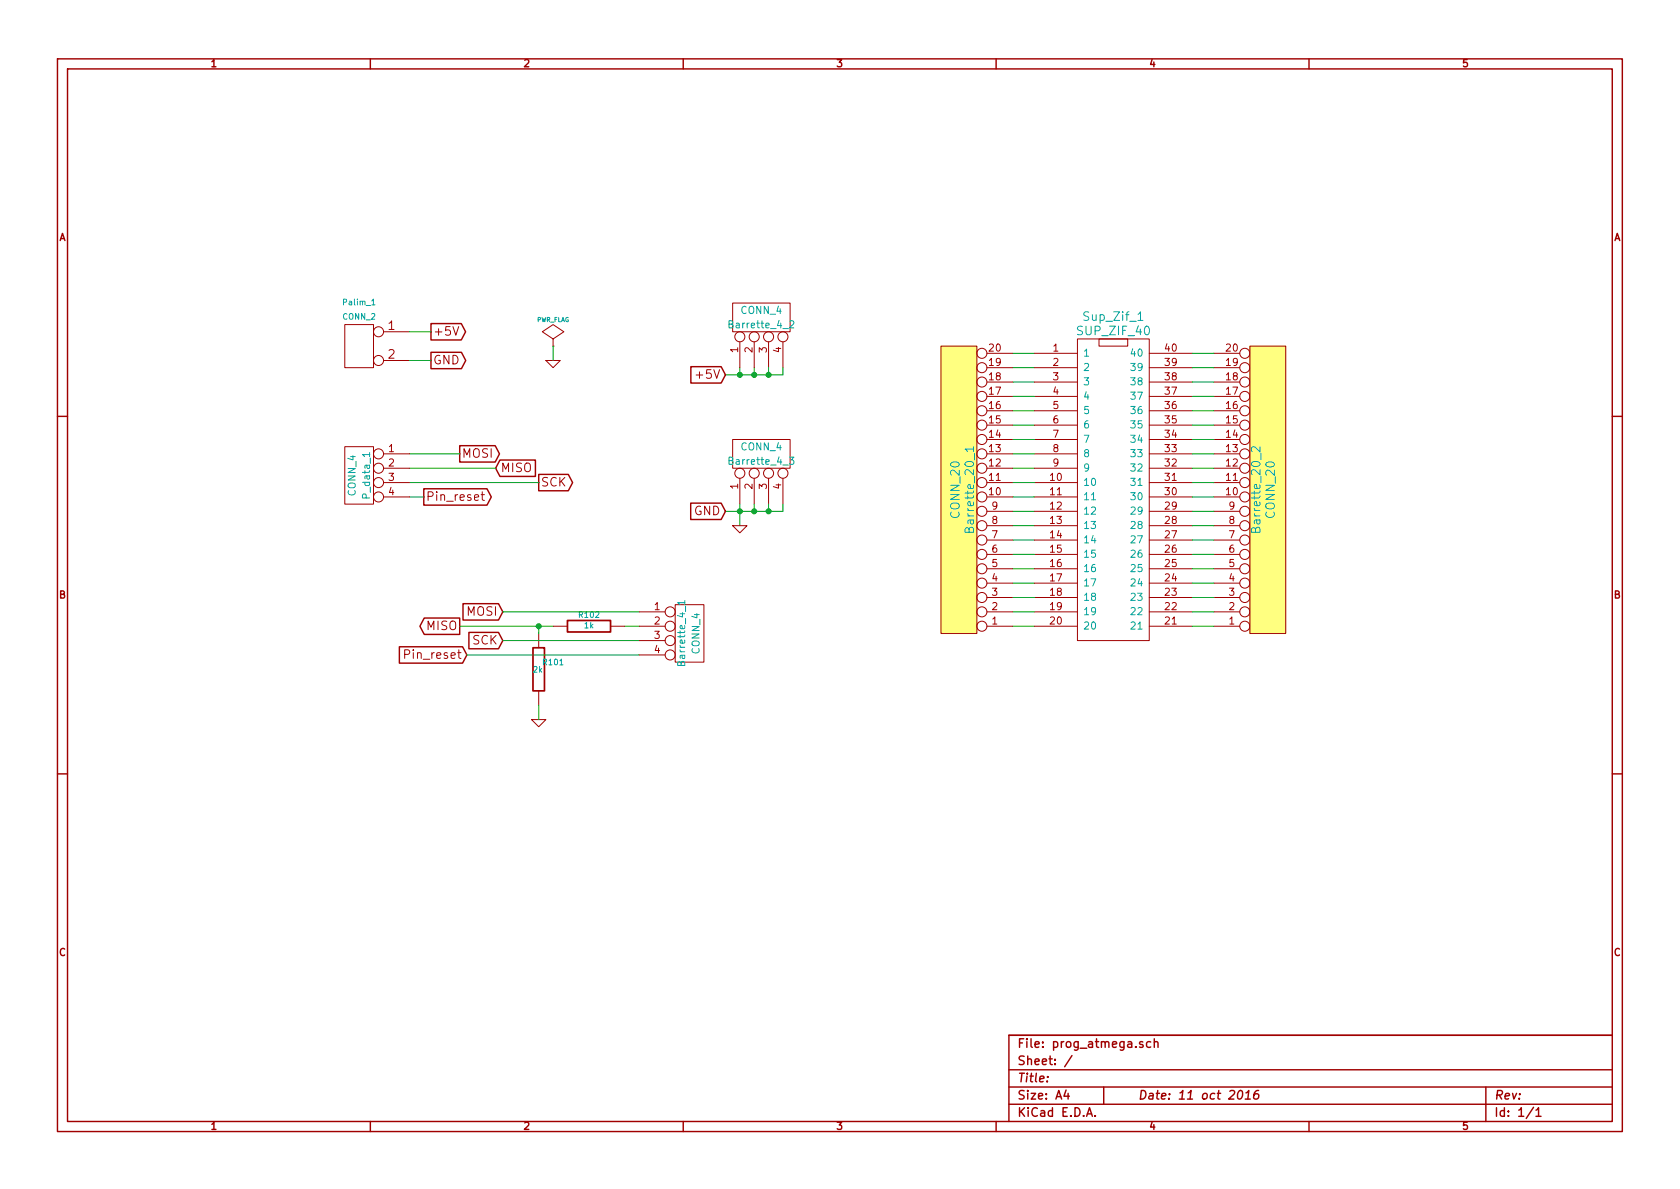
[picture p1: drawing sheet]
<svg xmlns="http://www.w3.org/2000/svg" width="297mm" height="210mm" viewBox="0 0 297 210" stroke-linecap="round" stroke-linejoin="round" font-family="sans-serif">
<g fill="none" stroke="#a00000" stroke-width=".25">
<path d="M10.2 10.4h276.6v189.7h-276.6zM11.9 12.2h273.2v186.1h-273.2zM65.5 10.4v1.8M120.8 10.4v1.8M176.1 10.4v1.8M231.4 10.4v1.8M76.2 57.2h5.4l.7 1.5-.7 1.4h-5.4zM10.2 73.6h1.7M76.2 62.3h5.4l.7 1.4-.7 1.5h-5.4zM81.3 78.8h6.3l.7 1.5-.7 1.4h-6.3zM122.1 64.8h5.4l.8 1.5-.8 1.4h-5.4zM285.1 73.6h1.7"/>
<path d="M74.9 86.4h11.2l.8 1.5-.8 1.4h-11.2zM88.4 81.4h6.3v2.8h-6.3l-.8-1.4zM95.2 83.9h5.3l.7 1.4-.7 1.5h-5.3zM122.1 89h5.4l.8 1.4-.8 1.5h-5.4zM70.6 114.4h11.2l.7 1.4-.7 1.5h-11.2zM75 109.3h6.3v2.9h-6.3l-.8-1.5zM81.9 106.8h6.2l.8 1.4-.8 1.4h-6.2zM82.9 111.8h5.2l.8 1.5-.8 1.4h-5.2zM10.2 136.8h1.7M285.1 136.8h1.7M65.5 198.3v1.8M120.8 198.3v1.8"/>
<path d="M176.1 198.3v1.8M178.4 189.2h106.7M178.4 195.3h106.7M178.4 192.2h106.7M185.2 190.4v.1M188.5 192.8l-.4 1h1M188.8 193.3v1.1M189.5 186.7l-1.3 1.9M192.1 197.4l.5-1.5 .5 1.5M192.3 197h.7M193.6 197.3v.1M195.1 192.2v3.1"/>
<path d="M202.1 184.3l-.4-.1-.2 .2v.2l.6 .2v.3h-.6M203.5 184.3a.48 .48 0 0 0-.7 0v.8l.2 .1 .5-.1M204.1 184.3h.1a.36 .36 0 0 1 .5 .1v.8M204.1 183.7v1.5M219.1 192.9l.3-.1a.88 .88 0 0 1-.3 1.6l-.3-.3a1.17 1.17 0 0 1 .3-1.2zM220.2 194.4h.9M220.3 193.3l.5-.5-.2 1.6M222.5 192.8a.72 .72 0 0 0-.8 .7l-.1 .6 .3 .3 .5-.2 .1-.6a.49 .49 0 0 0-.8 .1M231.4 198.3v1.8M262.7 192.2v6.1M271.1 195.8l-1.3 2M271.6 196.3l.4-.4v1.5"/>
<path d="M271.6 197.4h.9M285.1 183.1h-106.7v15.2"/>
</g>
<g fill="none" stroke="#a00000" stroke-width=".18">
<path d="M61 57.4h5v7.6h-5zM67.8 58.7h4.6M97.8 59.9l1.9-1.2-1.9-1.3-1.9 1.3 1.9 1.2v1.3M129.5 53.6h10.2v5.1h-10.2zM190.5 59.9h12.7v53.4h-12.7zM194.3 59.9h5.1v1.3h-5.1zM61 79h5v10.1h-5zM67.8 63.7h4.6M96.5 63.7h2.6l-1.3 1.3zM97.8 61.2h.1M129.5 77.7h10.2v5.1h-10.2zM130.8 60.4v4.6"/>
<path d="M133.3 60.4v4.6M135.9 60.4v4.6M138.4 60.4v4.6M166.4 61.2h6.3v50.8h-6.3zM174.5 62.5h4.6M174.5 77.7h4.6M174.5 75.2h4.6M174.5 72.6h4.6M174.5 70.1h4.6M174.5 67.6h4.6M174.5 65h4.6M182.9 62.5h7.6"/>
<path d="M182.9 77.7h7.6M182.9 75.2h7.6M182.9 72.6h7.6M182.9 70.1h7.6M182.9 67.6h7.6M182.9 65h7.6M203.2 62.5h7.6M203.2 77.7h7.6M203.2 75.2h7.6M203.2 72.6h7.6M203.2 70.1h7.6M203.2 67.6h7.6"/>
<path d="M203.2 65h7.6M214.6 62.5h4.6M214.6 77.7h4.6M214.6 75.2h4.6M214.6 72.6h4.6M214.6 70.1h4.6M214.6 67.6h4.6M214.6 65h4.6M221 61.2h6.3v50.8h-6.3zM67.8 87.9h4.6M67.8 85.3h4.6M67.8 82.8h4.6"/>
<path d="M67.8 80.3h4.6M85.1 87.5h.5M85.3 87v1.3l.3 .2M129.5 93h2.6l-1.3 1.2zM130.8 84.6v4.5M133.3 84.6v4.5M135.9 84.6v4.5M138.4 84.6v4.5M174.5 98h4.6M174.5 95.5h4.6M174.5 93h4.6M174.5 90.4h4.6"/>
<path d="M174.5 87.9h4.6M174.5 85.3h4.6M174.5 82.8h4.6M174.5 80.3h4.6M182.9 98h7.6M182.9 95.5h7.6M182.9 93h7.6M182.9 90.4h7.6M182.9 87.9h7.6M182.9 85.3h7.6M182.9 82.8h7.6M182.9 80.3h7.6"/>
<path d="M203.2 98h7.6M203.2 95.5h7.6M203.2 93h7.6M203.2 90.4h7.6M203.2 87.9h7.6M203.2 85.3h7.6M203.2 82.8h7.6M203.2 80.3h7.6M214.6 98h4.6M214.6 95.5h4.6M214.6 93h4.6M214.6 90.4h4.6"/>
<path d="M214.6 87.9h4.6M214.6 85.3h4.6M214.6 82.8h4.6M214.6 80.3h4.6M95.2 112v2.5M97.8 110.7h2.5M107.9 110.7h2.6M113 110.7h4.6M113 108.2h4.6M113 113.3h4.6M113 115.8h4.6M119.4 106.9h5.1v10.2h-5.1z"/>
<path d="M174.5 110.7h4.6M174.5 108.2h4.6M174.5 105.7h4.6M174.5 103.1h4.6M174.5 100.6h4.6M182.9 110.7h7.6M182.9 108.2h7.6M182.9 105.7h7.6M182.9 103.1h7.6M182.9 100.6h7.6M203.2 110.7h7.6M203.2 108.2h7.6"/>
<path d="M203.2 105.7h7.6M203.2 103.1h7.6M203.2 100.6h7.6M214.6 110.7h4.6M214.6 108.2h4.6M214.6 105.7h4.6M214.6 103.1h4.6M214.6 100.6h4.6M94 127.2h2.5l-1.3 1.3zM95.2 122.2v2.5"/>
<circle cx="66.9" cy="58.7" r=".89"/>
<circle cx="130.8" cy="59.6" r=".89"/>
<circle cx="133.3" cy="59.6" r=".89"/>
<circle cx="135.9" cy="59.6" r=".89"/>
<circle cx="138.4" cy="59.6" r=".89"/>
<circle cx="66.9" cy="63.7" r=".89"/>
<circle cx="173.6" cy="77.7" r=".89"/>
<circle cx="173.6" cy="72.6" r=".89"/>
<circle cx="173.6" cy="67.6" r=".89"/>
<circle cx="173.6" cy="75.2" r=".89"/>
<circle cx="173.6" cy="62.5" r=".89"/>
<circle cx="173.6" cy="65" r=".89"/>
<circle cx="173.6" cy="70.1" r=".89"/>
<circle cx="220.1" cy="77.7" r=".89"/>
<circle cx="220.1" cy="75.2" r=".89"/>
<circle cx="220.1" cy="65" r=".89"/>
<circle cx="220.1" cy="72.6" r=".89"/>
<circle cx="220.1" cy="62.5" r=".89"/>
<circle cx="220.1" cy="70.1" r=".89"/>
<circle cx="220.1" cy="67.6" r=".89"/>
<circle cx="66.9" cy="80.3" r=".89"/>
<circle cx="66.9" cy="82.8" r=".89"/>
<circle cx="66.9" cy="87.9" r=".89"/>
<circle cx="66.9" cy="85.3" r=".89"/>
<circle cx="130.8" cy="83.7" r=".89"/>
<circle cx="133.3" cy="83.7" r=".89"/>
<circle cx="135.9" cy="83.7" r=".89"/>
<circle cx="138.4" cy="83.7" r=".89"/>
<circle cx="173.6" cy="87.9" r=".89"/>
<circle cx="173.6" cy="98" r=".89"/>
<circle cx="173.6" cy="93" r=".89"/>
<circle cx="173.6" cy="95.5" r=".89"/>
<circle cx="173.6" cy="90.4" r=".89"/>
<circle cx="173.6" cy="82.8" r=".89"/>
<circle cx="173.6" cy="80.3" r=".89"/>
<circle cx="173.6" cy="85.3" r=".89"/>
<circle cx="220.1" cy="93" r=".89"/>
<circle cx="220.1" cy="82.8" r=".89"/>
<circle cx="220.1" cy="80.3" r=".89"/>
<circle cx="220.1" cy="90.4" r=".89"/>
<circle cx="220.1" cy="85.3" r=".89"/>
<circle cx="220.1" cy="87.9" r=".89"/>
<circle cx="220.1" cy="95.5" r=".89"/>
<circle cx="220.1" cy="98" r=".89"/>
<circle cx="118.5" cy="113.3" r=".89"/>
<circle cx="118.5" cy="110.7" r=".89"/>
<circle cx="118.5" cy="115.8" r=".89"/>
<circle cx="118.5" cy="108.2" r=".89"/>
<circle cx="173.6" cy="103.1" r=".89"/>
<circle cx="173.6" cy="108.2" r=".89"/>
<circle cx="173.6" cy="105.7" r=".89"/>
<circle cx="173.6" cy="100.6" r=".89"/>
<circle cx="173.6" cy="110.7" r=".89"/>
<circle cx="220.1" cy="105.7" r=".89"/>
<circle cx="220.1" cy="108.2" r=".89"/>
<circle cx="220.1" cy="100.6" r=".89"/>
<circle cx="220.1" cy="103.1" r=".89"/>
<circle cx="220.1" cy="110.7" r=".89"/>
</g>
<path d="M65.7 53.9h.6M139.6 56.8l.5-.1 .3 .4-.8 .9h.8M201.2 56.7h.9M172.1 79.4h-1.5l.4 .5M172.1 79v.9M222.8 79v.9l-.9-.8-.2-.1-.3 .1-.1 .2v.3l.1 .3M65.4 80v.7M139.6 80.8h.8l-.5 .5 .4 .2v.5l-.2 .1-.5-.1M121.1 106.6h-1.3l.4 .3M121.1 106.2v.7" fill="none" stroke="#00a0a0" stroke-width=".18"/>
<g fill="#ffff80" stroke="#ffff80" stroke-width=".25">
<path d="M166.4 61.2h6.3v50.8h-6.3z"/>
<path d="M221 61.2h6.3v50.8h-6.3z"/>
</g>
<g fill="none" stroke="#00a000" stroke-width=".18">
<path d="M72.4 58.7h3.8M72.4 63.7h3.8M97.8 61.2v2.5M130.8 65v1.3M133.3 65v1.3M135.9 65v1.3M138.4 65v1.3h-10.1M179.1 62.5h3.8M179.1 65h3.8M179.1 67.6h3.8M179.1 70.1h3.8M179.1 72.6h3.8"/>
<path d="M179.1 75.2h3.8M179.1 77.7h3.8M210.8 62.5h3.8M210.8 65h3.8M210.8 67.6h3.8M210.8 70.1h3.8M210.8 72.6h3.8M210.8 75.2h3.8M210.8 77.7h3.8M72.4 80.3h8.9M72.4 82.8h15.2M72.4 85.3h22.8"/>
<path d="M72.4 87.9h2.5M130.8 89.1v3.9M133.3 89.1v1.3M135.9 89.1v1.3M138.4 89.1v1.3h-10.1M179.1 90.4h3.8M179.1 80.3h3.8M179.1 82.8h3.8M179.1 85.3h3.8M179.1 87.9h3.8M179.1 93h3.8M179.1 95.5h3.8"/>
<path d="M179.1 98h3.8M210.8 90.4h3.8M210.8 80.3h3.8M210.8 82.8h3.8M210.8 85.3h3.8M210.8 87.9h3.8M210.8 93h3.8M210.8 95.5h3.8M210.8 98h3.8M81.3 110.7h16.5M82.5 115.8h30.5M88.9 108.2h24.1"/>
<path d="M88.9 113.3h24.1M95.2 110.7v1.3M110.5 110.7h2.5M179.1 110.7h3.8M179.1 108.2h3.8M179.1 100.6h3.8M179.1 103.1h3.8M179.1 105.7h3.8M210.8 110.7h3.8M210.8 108.2h3.8M210.8 100.6h3.8M210.8 103.1h3.8"/>
<path d="M210.8 105.7h3.8M95.2 124.7v2.5"/>
</g>
<g fill="#00a000" stroke="#00a000" stroke-width=".25">
<circle cx="133.3" cy="66.3" r=".41"/>
<circle cx="135.9" cy="66.3" r=".41"/>
<circle cx="135.9" cy="90.4" r=".41"/>
<circle cx="133.3" cy="90.4" r=".41"/>
<circle cx="130.8" cy="66.3" r=".41"/>
<circle cx="130.8" cy="90.4" r=".41"/>
<circle cx="95.2" cy="110.7" r=".41"/>
</g>
<path d="M94.2 114.5h2.1v7.7h-2.1zM100.3 109.7h7.6v2.1h-7.6z" fill="none" stroke="#a00000" stroke-width=".3"/>
<g font-size="2.1" fill="#a00000">
<text x="68.6" y="58.4">1</text>
<text x="76.6" y="59.4">+5V</text>
<text x="68.6" y="63.5">2</text>
<text x="76.6" y="64.5">GND</text>
<text x="123.5" y="67.1">+5V</text>
<text x="81.7" y="81">MOSI</text>
<text x="88.5" y="83.6">MISO</text>
<text x="75.3" y="88.6">Pin_reset</text>
<text x="95.7" y="86.1">SCK</text>
<text x="122.6" y="91.2">GND</text>
<text x="75.4" y="111.5">MISO</text>
<text x="82.5" y="109">MOSI</text>
<text x="72.1" y="116.6">Pin_reset</text>
<text x="83.5" y="114">SCK</text>
<text x="179.9" y="185.4">File: prog_atmega.sch</text>
<text x="179.9" y="191.5">Title:</text>
<text x="179.9" y="188.4">Sheet: /</text>
<text x="179.9" y="197.6">KiCad E.D.A.</text>
<text x="179.9" y="194.5">Size: A4</text>
<text x="201.2" y="194.5">Date: 11 oct 2016</text>
<text x="264.2" y="194.5">Rev:</text>
<text x="264.2" y="197.6">Id: 1/1</text>
</g>
<g font-size="2.1" fill="#00a0a0">
<text x="190.7" y="59.4">SUP_ZIF_40</text>
<text x="191.8" y="56.8">Sup_Zif_1</text>
<text x="169.7" y="91.5" transform="rotate(-90 169.7 91.5)">CONN_20</text>
<text x="172.3" y="93.6" transform="rotate(-90 172.3 93.6)">Barrette_20_1</text>
<text x="222.9" y="93.6" transform="rotate(-90 222.9 93.6)">Barrette_20_2</text>
<text x="225.5" y="91.5" transform="rotate(-90 225.5 91.5)">CONN_20</text>
</g>
<g font-size="1.8" fill="#a00000">
<text x="37.3" y="11.9">1</text>
<text x="92.7" y="11.9">2</text>
<text x="148" y="11.9">3</text>
<text x="203.3" y="11.9">4</text>
<text x="258.6" y="11.9">5</text>
<text x="10.4" y="42.7">A</text>
<text x="285.3" y="42.7">A</text>
<text x="130.6" y="62.3" transform="rotate(-90 130.6 62.3)">1</text>
<text x="133.1" y="62.3" transform="rotate(-90 133.1 62.3)">2</text>
<text x="135.6" y="62.3" transform="rotate(-90 135.6 62.3)">3</text>
<text x="138.2" y="62.3" transform="rotate(-90 138.2 62.3)">4</text>
<text x="174.9" y="62.2">20</text>
<text x="174.9" y="64.8">19</text>
<text x="186.2" y="62.2">1</text>
<text x="186.2" y="64.8">2</text>
<text x="206" y="62.2">40</text>
<text x="206" y="64.8">39</text>
<text x="216.8" y="62.2">20</text>
<text x="216.8" y="64.8">19</text>
<text x="174.9" y="69.8">17</text>
<text x="174.9" y="67.3">18</text>
<text x="186.2" y="67.3">3</text>
<text x="186.2" y="69.8">4</text>
<text x="206" y="69.8">37</text>
<text x="206" y="67.3">38</text>
<text x="216.8" y="69.8">17</text>
<text x="216.8" y="67.3">18</text>
<text x="174.9" y="77.5">14</text>
<text x="174.9" y="74.9">15</text>
<text x="174.9" y="72.4">16</text>
<text x="186.2" y="72.4">5</text>
<text x="186.2" y="74.9">6</text>
<text x="186.2" y="77.5">7</text>
<text x="206" y="77.5">34</text>
<text x="206" y="74.9">35</text>
<text x="206" y="72.4">36</text>
<text x="216.8" y="77.5">14</text>
<text x="216.8" y="74.9">15</text>
<text x="216.8" y="72.4">16</text>
<text x="68.7" y="80">1</text>
<text x="68.7" y="82.5">2</text>
<text x="174.9" y="82.5">12</text>
<text x="174.9" y="80">13</text>
<text x="186.2" y="80">8</text>
<text x="186.2" y="82.5">9</text>
<text x="206" y="82.5">32</text>
<text x="206" y="80">33</text>
<text x="216.8" y="82.5">12</text>
<text x="216.8" y="80">13</text>
<text x="68.7" y="85.1">3</text>
<text x="68.7" y="87.6">4</text>
<text x="130.6" y="86.5" transform="rotate(-90 130.6 86.5)">1</text>
<text x="133.1" y="86.5" transform="rotate(-90 133.1 86.5)">2</text>
<text x="135.6" y="86.5" transform="rotate(-90 135.6 86.5)">3</text>
<text x="138.2" y="86.5" transform="rotate(-90 138.2 86.5)">4</text>
<text x="174.9" y="87.6">10</text>
<text x="174.9" y="85.1">11</text>
<text x="185.7" y="85.1">10</text>
<text x="185.7" y="87.6">11</text>
<text x="206" y="87.6">30</text>
<text x="206" y="85.1">31</text>
<text x="216.8" y="87.6">10</text>
<text x="216.8" y="85.1">11</text>
<text x="175.4" y="95.2">7</text>
<text x="175.4" y="92.7">8</text>
<text x="175.4" y="90.2">9</text>
<text x="185.7" y="90.2">12</text>
<text x="185.7" y="92.7">13</text>
<text x="185.7" y="95.2">14</text>
<text x="206" y="95.2">27</text>
<text x="206" y="92.7">28</text>
<text x="206" y="90.2">29</text>
<text x="217.3" y="95.2">7</text>
<text x="217.3" y="92.7">8</text>
<text x="217.3" y="90.2">9</text>
<text x="175.4" y="100.3">5</text>
<text x="175.4" y="97.8">6</text>
<text x="185.7" y="97.8">15</text>
<text x="185.7" y="100.3">16</text>
<text x="206" y="100.3">25</text>
<text x="206" y="97.8">26</text>
<text x="217.3" y="100.3">5</text>
<text x="217.3" y="97.8">6</text>
<text x="10.4" y="105.9">B</text>
<text x="115.7" y="107.9">1</text>
<text x="175.4" y="107.9">2</text>
<text x="175.4" y="105.4">3</text>
<text x="175.4" y="102.9">4</text>
<text x="185.7" y="102.9">17</text>
<text x="185.7" y="105.4">18</text>
<text x="185.7" y="107.9">19</text>
<text x="206" y="107.9">22</text>
<text x="206" y="105.4">23</text>
<text x="206" y="102.9">24</text>
<text x="217.3" y="107.9">2</text>
<text x="217.3" y="105.4">3</text>
<text x="217.3" y="102.9">4</text>
<text x="285.3" y="105.9">B</text>
<text x="115.7" y="110.5">2</text>
<text x="115.7" y="113">3</text>
<text x="175.4" y="110.5">1</text>
<text x="185.7" y="110.5">20</text>
<text x="206" y="110.5">21</text>
<text x="217.3" y="110.5">1</text>
<text x="115.7" y="115.6">4</text>
<text x="10.4" y="169.1">C</text>
<text x="285.3" y="169.1">C</text>
<text x="37.3" y="199.8">1</text>
<text x="92.7" y="199.8">2</text>
<text x="148" y="199.8">3</text>
<text x="203.3" y="199.8">4</text>
<text x="258.6" y="199.8">5</text>
</g>
<g font-size="1.8" fill="#00a0a0">
<text x="129.2" y="58.1">Barrette_4_2</text>
<text x="131" y="55.6">CONN_4</text>
<text x="191.5" y="63.1">1</text>
<text x="191.5" y="65.7">2</text>
<text x="200.2" y="63.1">40</text>
<text x="200.2" y="65.7">39</text>
<text x="191.5" y="68.2">3</text>
<text x="191.5" y="70.7">4</text>
<text x="200.2" y="70.7">37</text>
<text x="200.2" y="68.2">38</text>
<text x="191.5" y="73.3">5</text>
<text x="191.5" y="75.8">6</text>
<text x="200.2" y="75.8">35</text>
<text x="200.2" y="73.3">36</text>
<text x="129.2" y="82.2">Barrette_4_3</text>
<text x="131" y="79.7">CONN_4</text>
<text x="191.5" y="78.4">7</text>
<text x="191.5" y="80.9">8</text>
<text x="191.5" y="83.4">9</text>
<text x="200.2" y="83.4">32</text>
<text x="200.2" y="80.9">33</text>
<text x="200.2" y="78.4">34</text>
<text x="62.9" y="87.6" transform="rotate(-90 62.9 87.6)">CONN_4</text>
<text x="65.5" y="88" transform="rotate(-90 65.5 88)">P_data_1</text>
<text x="191.5" y="86">10</text>
<text x="191.5" y="88.5">11</text>
<text x="200.2" y="88.5">30</text>
<text x="200.2" y="86">31</text>
<text x="191.5" y="91.1">12</text>
<text x="191.5" y="93.6">13</text>
<text x="200.2" y="93.6">28</text>
<text x="200.2" y="91.1">29</text>
<text x="191.5" y="96.1">14</text>
<text x="191.5" y="98.7">15</text>
<text x="191.5" y="101.2">16</text>
<text x="200.2" y="101.2">25</text>
<text x="200.2" y="98.7">26</text>
<text x="200.2" y="96.1">27</text>
<text x="191.5" y="103.8">17</text>
<text x="191.5" y="106.3">18</text>
<text x="200.2" y="106.3">23</text>
<text x="200.2" y="103.8">24</text>
<text x="191.5" y="111.4">20</text>
<text x="191.5" y="108.8">19</text>
<text x="200.2" y="111.4">21</text>
<text x="200.2" y="108.8">22</text>
<text x="121.2" y="117.3" transform="rotate(-90 121.2 117.3)">Barrette_4_1</text>
<text x="123.7" y="115.6" transform="rotate(-90 123.7 115.6)">CONN_4</text>
</g>
<g font-size="1.4" fill="#00a0a0">
<text x="60.6" y="56.6">CONN_2</text>
<text x="60.8" y="54">Palim_1</text>
<text x="102.5" y="109.3">R102</text>
<text x="103.3" y="111.1">1k</text>
<text x="94.3" y="119">2k</text>
<text x="96.1" y="117.7">R101</text>
</g>
<text font-size="1.1" fill="#00a0a0" x="94.8" y="57">PWR_FLAG</text>
</svg>
